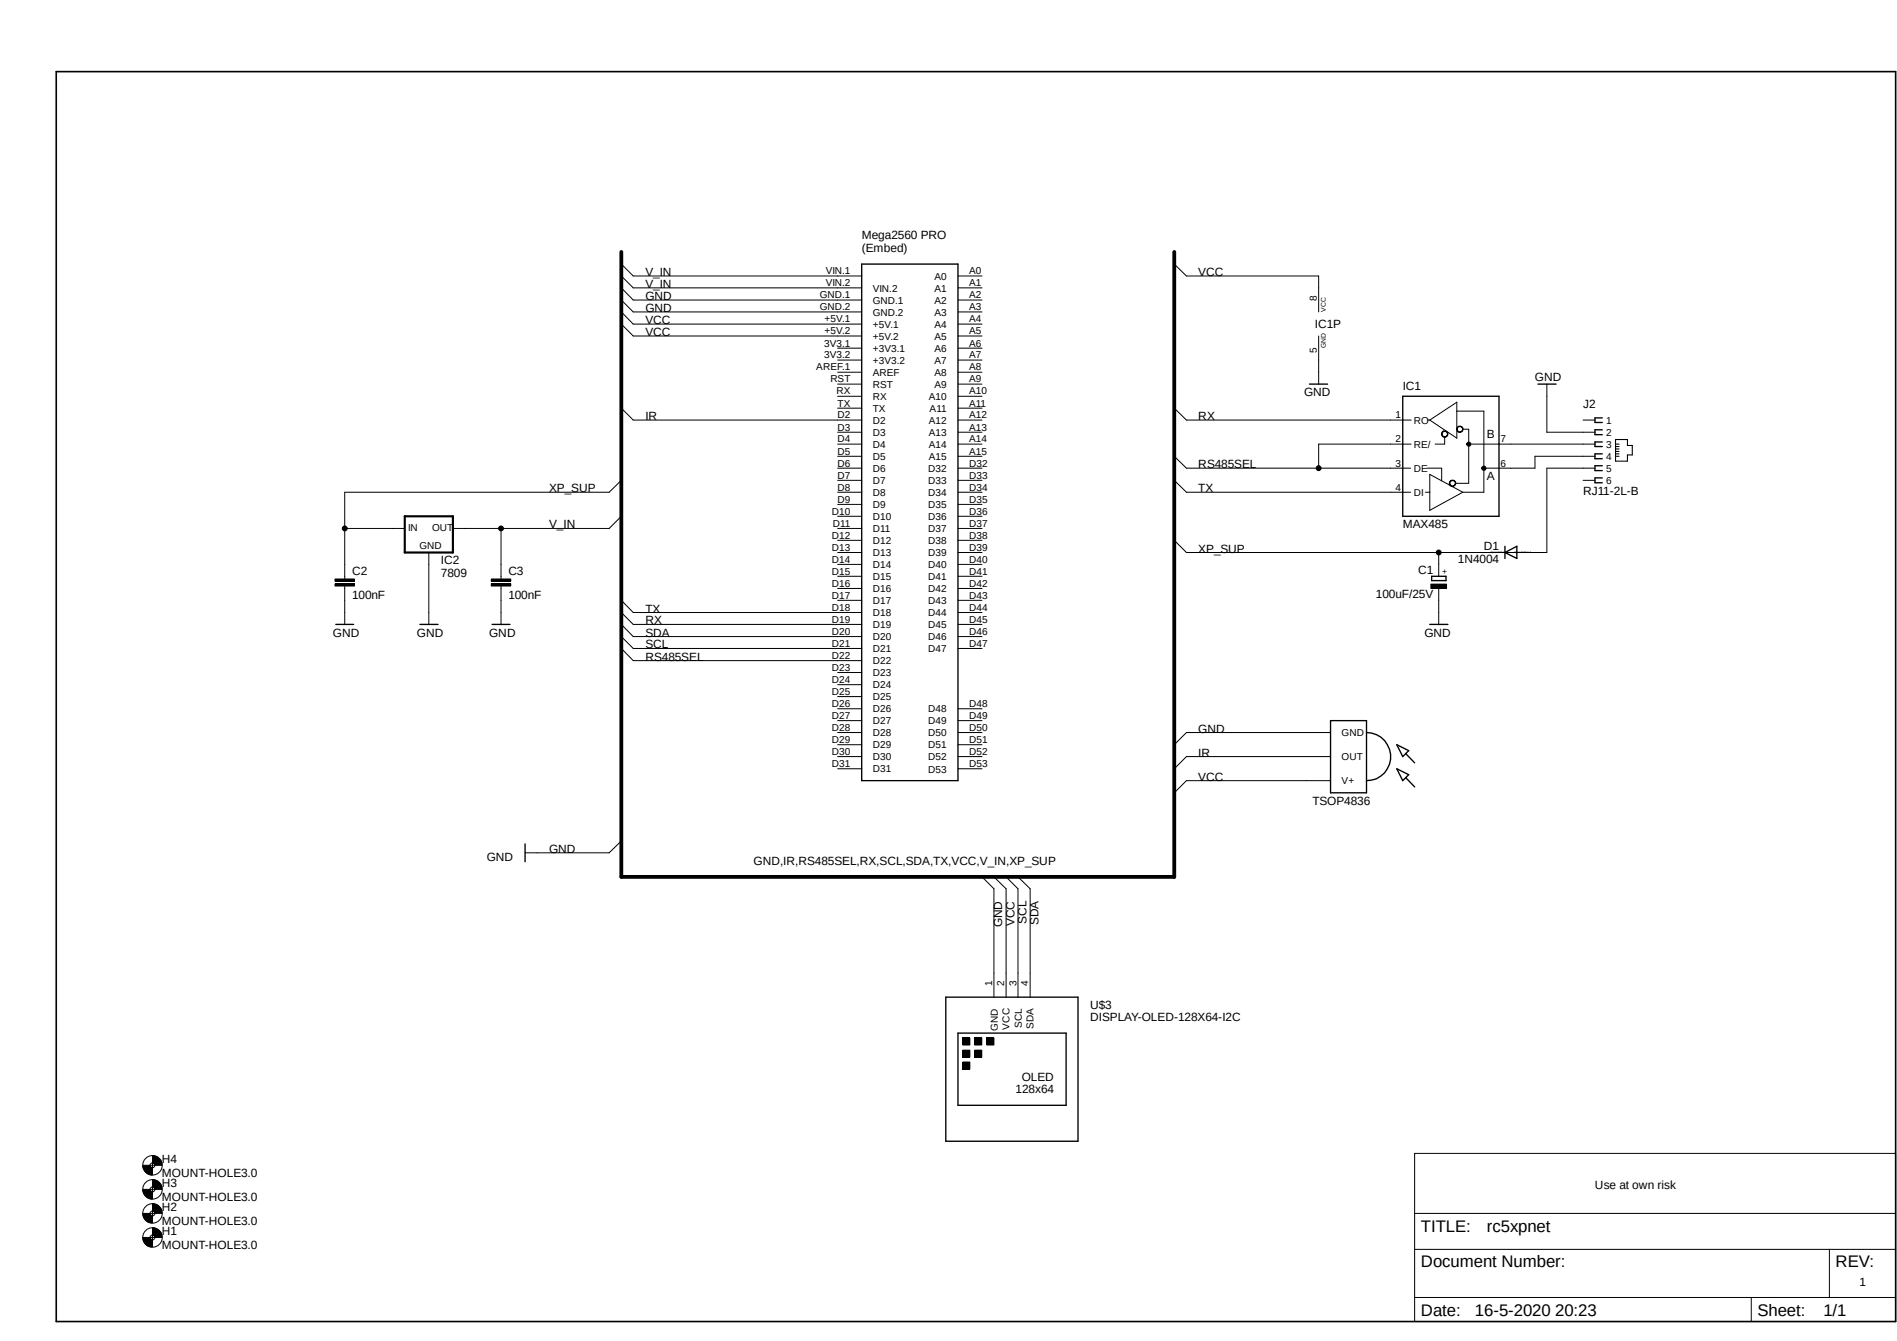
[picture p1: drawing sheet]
<svg xmlns="http://www.w3.org/2000/svg" width="297mm" height="210mm" viewBox="0 0 297 210" stroke-linecap="round" stroke-linejoin="round" font-family="sans-serif">
<path d="M8.4 11l288.7 196.4M297.1 11l-288.7 196.4" fill="none" stroke="#fff" stroke-width=".16"/>
<path d="M8.8 11.2h288v195.8h-288z" fill="none" stroke="#000" stroke-width=".25"/>
<g fill="none" stroke="#000" stroke-width=".16">
<path d="M97.3 41.4l1.8 1.8h35.8M97.3 43.2l1.8 1.9h35.8M97.3 45.1l1.8 1.9h35.8M97.3 47l1.8 1.9h35.8M97.3 48.9l1.8 1.9h35.8M97.3 50.8l1.8 1.8h35.8M131.1 54.5h3.8M131.1 56.4h3.8M131.1 58.3h3.8M150 43.2h3.8M150 45.1h3.8M150 47h3.8"/>
<path d="M150 48.9h3.8M150 50.8h3.8M150 52.6h3.8M150 54.5h3.8M150 56.4h3.8M150 58.3h3.8M183.9 41.4l1.9 1.8h20.7v5.7M206.5 52.6v7.6M97.3 75.2l-1.9 1.9h-41.4v13.5M97.3 63.9l1.8 1.9h35.8M131.1 69.6h3.8M131.1 73.3h3.8"/>
<path d="M131.1 77.1h3.8M131.1 67.7h3.8M131.1 71.5h3.8M131.1 75.2h3.8M131.1 60.2h3.8M131.1 62.1h3.8M131.1 63.9h3.8M131.1 79h3.8M150 69.6h3.8M150 73.3h3.8M150 77.1h3.8M150 65.8h3.8"/>
<path d="M150 67.7h3.8M150 71.5h3.8M150 75.2h3.8M150 60.2h3.8M150 62.1h3.8M150 63.9h3.8M150 79h3.8M183.9 71.5l1.9 1.8h35.1M183.9 75.2l1.9 1.9h35.1M183.9 63.9l1.9 1.9h35.1M220.9 69.6h-14.4v3.7M223.2 77.1h.7"/>
<path d="M223.4 73.3h2.3v2M223.5 65.8h.4M223.9 65.8l4.2-2.8v5.6zM223.9 74.3l5.1 2.8-5.1 2.8zM225.8 67.7a.52 .52 0 0 1 .6-.2 .52 .52 0 0 1 .3 .6l-.4 .4h-.3l-.2-.3-.1-.2h.1a.45 .45 0 0 1 .7-.4 .43 .43 0 0 1-.1 .8 .43 .43 0 0 1-.6-.4h-.1zM226.2 68.5v1.1h-1.5M227 75.4a.51 .51 0 0 1 .8 0 .51 .51 0 0 1-.3 .8l-.5-.2-.1-.3h.1a.45 .45 0 0 1 .7-.3 .44 .44 0 0 1 .1 .4 .44 .44 0 0 1-.3 .3h-.3l-.3-.4zM228.1 64.4h4.2v12.7h-3.3M228.1 66.9a.51 .51 0 0 1 .9 .1 .51 .51 0 0 1-.4 .7h-.3l-.3-.5 .4-.4 .5 .1 .1 .5-.4 .2h-.2l-.4-.4zM229 67.2h1v8.5h-2.1M229.7 69.3l.3-.1 .2 .1 .1 .3-.1 .2-.2 .1-.3-.1-.1-.2h.4h-.4zM230 69.6h19.7"/>
<path d="M232.1 73.1l.2-.1 .3 .1 .1 .2-.1 .3-.3 .1-.2-.1-.1-.3h.4h-.4zM242.2 60.2v7.5h7.5M247.9 65.8h1.8M247.9 75.2h1.8M249.7 71.5h-9.4v1.8h-8M249.7 73.3h-7.5v13.2h-56.4l-1.9-1.9M52.5 91.4h3v.4h-3zM52.5 90.7h3v.3h-3zM54 82.8h9.4M54 91.8v6M67.1 86.5v11.3M76.9 91.4h3.1v.4h-3.1z"/>
<path d="M76.9 90.7h3.1v.3h-3.1zM78.4 82.8v7.8M78.4 91.8v6M97.3 80.9l-1.9 1.9h-24.5M97.3 94l1.8 1.9h35.8M97.3 95.9l1.8 1.9h35.8M97.3 97.8l1.8 1.9h35.8M97.3 99.7l1.8 1.9h35.8M131.1 86.5h3.8M131.1 80.9h3.8M131.1 82.8h3.8M131.1 84.6h3.8"/>
<path d="M131.1 88.4h3.8M131.1 90.3h3.8M131.1 92.2h3.8M131.1 94h3.8M150 86.5h3.8M150 80.9h3.8M150 82.8h3.8M150 84.6h3.8M150 88.4h3.8M150 90.3h3.8M150 92.2h3.8M150 94h3.8"/>
<path d="M150 95.9h3.8M150 97.8h3.8M150 99.7h3.8M224 91.5h2.5v.7h-2.5zM225.3 86.5v3.8M225.3 92.2v5.6M97.3 101.6l1.8 1.9h35.8M131.1 114.7h3.8M131.1 118.5h3.8M131.1 105.3h3.8M131.1 107.2h3.8M131.1 109.1h3.8"/>
<path d="M131.1 111h3.8M131.1 112.9h3.8M131.1 116.6h3.8M150 114.7h3.8M150 118.5h3.8M150 101.6h3.8M150 111h3.8M150 112.9h3.8M150 116.6h3.8M208.3 114.7h-22.5l-1.9 1.9M208.3 118.5h-22.5l-1.9 1.9M97.3 131.7l-1.9 1.9h-13.2"/>
<path d="M131.1 120.4h3.8M150 120.4h3.8M153.8 137.3l1.8 1.9v17M155.6 137.3l1.9 1.9v17M157.5 137.3l1.9 1.9v17M159.4 137.3l1.9 1.9v17M208.3 122.3h-22.5l-1.9 1.9M150.7 162.6h1.1v1.1h-1.1zM150.7 164.5h1.1v1.1h-1.1zM150.7 166.3h1.1v1.1h-1.1zM152.6 162.6h1.1v1.1h-1.1zM152.6 164.5h1.1v1.1h-1.1z"/>
<path d="M154.5 162.6h1.1v1.1h-1.1zM22.4 193.8h1.1l.2 .3 .2 .1v1.1a1.45 1.45 0 0 1-1.5-1.5zM22.4 190h1.1l.2 .4h.2v1.1a1.45 1.45 0 0 1-1.5-1.5zM22.4 186.3h1.1l.2 .3h.2v1.2a1.52 1.52 0 0 1-1.5-1.5zM22.4 182.5h1.1l.2 .3 .2 .1v1.1a1.52 1.52 0 0 1-1.5-1.5zM23.5 190h.8M23.5 193.8h.8M23.5 186.3h.8M23.5 182.5h.8M23.9 182.1v.8M23.9 185.9v.7M23.9 189.7v.7"/>
<path d="M23.9 193.4v.8M23.9 192.3a1.45 1.45 0 0 1 1.5 1.5h-1.1l-.1-.2-.3-.2zM23.9 188.5a1.45 1.45 0 0 1 1.5 1.5h-1.1l-.1-.2-.3-.1zM23.9 184.7a1.45 1.45 0 0 1 1.5 1.6h-1.1l-.1-.2-.3-.2zM23.9 181a1.52 1.52 0 0 1 1.5 1.5h-1.1l-.3-.3-.1-.1zM221.5 180.6h75.3v26.4h-75.3zM221.5 195.7h75.3M221.5 190h75.3M286.4 195.7v7.5M221.5 203.2h75.3M274.2 203.2v3.8"/>
<circle cx="206.5" cy="73.3" r=".38"/>
<circle cx="54" cy="82.8" r=".38"/>
<circle cx="78.4" cy="82.8" r=".38"/>
<circle cx="225.3" cy="86.5" r=".38"/>
<circle cx="23.9" cy="190" r="1.53"/>
<circle cx="23.9" cy="186.3" r="1.53"/>
<circle cx="23.9" cy="193.8" r="1.53"/>
<circle cx="23.9" cy="182.5" r="1.53"/>
<circle cx="23.9" cy="190" r=".38"/>
<circle cx="23.9" cy="193.8" r=".38"/>
<circle cx="23.9" cy="186.3" r=".38"/>
<circle cx="23.9" cy="182.5" r=".38"/>
</g>
<g fill="none" stroke="#000" stroke-width=".21">
<path d="M134.9 41.4h15.1v80.9h-15.1zM205 60.2h2.9M219.6 62.1h15.1v18.8h-15.1zM240.8 60.2h2.8M250.9 65.4h-1.2v.8h1.2M250.9 67.3h-1.2v.8h1.2M250.9 69.2h-1.2v.7h1.2M250.9 71.1h-1.2v.7h1.2M250.9 72.9h-1.2v.8h1.2M250.9 74.8h-1.2v.8h1.2M52.6 97.8h2.8M65.7 97.8h2.9"/>
<path d="M77 97.8h2.8M223.9 97.8h2.8M224.2 90.3h2.2v.6h-2.2zM235.6 86.5l1.9-.9v1.9zM235.6 85.6v1.9M208.3 112.9h5.7v11.3h-5.7zM214 114.7a3.8 3.8 0 0 1 3.7 3.8 3.8 3.8 0 0 1-3.7 3.8M218.7 116.6l1.9 1-1 .9zM220.1 118l1.4 1.5M82.2 132.2v2.8M218.7 120.4l1.9 .9-1 1zM220.1 121.8l1.4 1.4"/>
<path d="M148.1 156.2h20.7v22.5h-20.7zM150 161.8h16.9v11.3h-16.9z"/>
</g>
<g fill="#000">
<path d="M225.8 67.7a.52 .52 0 0 1 .6-.2 .52 .52 0 0 1 .3 .6l-.4 .4h-.3l-.2-.3-.1-.2h.1a.45 .45 0 0 1 .7-.4 .43 .43 0 0 1-.1 .8 .43 .43 0 0 1-.6-.4h-.1z" fill-rule="evenodd"/>
<path d="M227 75.4a.51 .51 0 0 1 .8 0 .51 .51 0 0 1-.3 .8l-.5-.2-.1-.3h.1a.45 .45 0 0 1 .7-.3 .44 .44 0 0 1 .1 .4 .44 .44 0 0 1-.3 .3h-.3l-.3-.4z" fill-rule="evenodd"/>
<path d="M228.1 66.9a.51 .51 0 0 1 .9 .1 .51 .51 0 0 1-.4 .7h-.3l-.3-.5 .4-.4 .5 .1 .1 .5-.4 .2h-.2l-.4-.4z" fill-rule="evenodd"/>
<path d="M229.7 69.3l.3-.1 .2 .1 .1 .3-.1 .2-.2 .1-.3-.1-.1-.2h.4h-.4z" fill-rule="evenodd"/>
<path d="M232.1 73.1l.2-.1 .3 .1 .1 .2-.1 .3-.3 .1-.2-.1-.1-.3h.4h-.4z" fill-rule="evenodd"/>
<path d="M224 91.5h2.5v.7h-2.5z" fill-rule="evenodd"/>
<path d="M150.7 162.6h1.1v1.1h-1.1z" fill-rule="evenodd"/>
<path d="M150.7 164.5h1.1v1.1h-1.1z" fill-rule="evenodd"/>
<path d="M150.7 166.3h1.1v1.1h-1.1z" fill-rule="evenodd"/>
<path d="M152.6 162.6h1.1v1.1h-1.1z" fill-rule="evenodd"/>
<path d="M152.6 164.5h1.1v1.1h-1.1z" fill-rule="evenodd"/>
<path d="M154.5 162.6h1.1v1.1h-1.1z" fill-rule="evenodd"/>
<path d="M22.4 193.8h1.1l.2 .3 .2 .1v1.1a1.45 1.45 0 0 1-1.5-1.5z" fill-rule="evenodd"/>
<path d="M22.4 190h1.1l.2 .4h.2v1.1a1.45 1.45 0 0 1-1.5-1.5z" fill-rule="evenodd"/>
<path d="M22.4 186.3h1.1l.2 .3h.2v1.2a1.52 1.52 0 0 1-1.5-1.5z" fill-rule="evenodd"/>
<path d="M22.4 182.5h1.1l.2 .3 .2 .1v1.1a1.52 1.52 0 0 1-1.5-1.5z" fill-rule="evenodd"/>
<path d="M23.9 192.3a1.45 1.45 0 0 1 1.5 1.5h-1.1l-.1-.2-.3-.2z" fill-rule="evenodd"/>
<path d="M23.9 188.5a1.45 1.45 0 0 1 1.5 1.5h-1.1l-.1-.2-.3-.1z" fill-rule="evenodd"/>
<path d="M23.9 184.7a1.45 1.45 0 0 1 1.5 1.6h-1.1l-.1-.2-.3-.2z" fill-rule="evenodd"/>
<path d="M23.9 181a1.52 1.52 0 0 1 1.5 1.5h-1.1l-.3-.3-.1-.1z" fill-rule="evenodd"/>
<circle cx="206.5" cy="73.3" r=".38"/>
<circle cx="54" cy="82.8" r=".38"/>
<circle cx="78.4" cy="82.8" r=".38"/>
<circle cx="225.3" cy="86.5" r=".38"/>
</g>
<path d="M252.9 68.8h1.9v1h.8v1.4h-.8v1h-1.9zM252.9 69.6h.6M252.9 69.9h.6M252.9 70.3h.6M252.9 70.7h.6M252.9 71.1h.6M252.9 71.5h.6" fill="none" stroke="#000" stroke-width=".17"/>
<path d="M52.5 91.6h3M52.5 90.8h3M63.4 80.9h7.5v5.6h-7.5zM76.9 91.6h3.1M76.9 90.8h3.1" fill="none" stroke="#000" stroke-width=".34"/>
<path d="M97.3 39.5v97.8h86.6v-97.8" fill="none" stroke="#000" stroke-width=".59"/>
<g font-size="2.6">
<text x="222.5" y="192.9">TITLE:</text>
<text x="232.8" y="192.9">rc5xpnet</text>
<text x="222.5" y="198.5">Document Number:</text>
<text x="287.4" y="198.5">REV:</text>
<text x="222.5" y="206">Date:</text>
<text x="230.9" y="206">16-5-2020 20:23</text>
<text x="275.2" y="206">Sheet:</text>
<text x="285.5" y="206">1/1</text>
</g>
<g font-size="1.9">
<text x="134.9" y="37.5">Mega2560 PRO</text>
<text x="134.9" y="39.5">(Embed)</text>
<text x="101" y="47">GND</text>
<text x="101" y="45.1">V_IN</text>
<text x="101" y="43.2">V_IN</text>
<text x="187.6" y="43.2">VCC</text>
<text x="101" y="50.8">VCC</text>
<text x="101" y="52.6">VCC</text>
<text x="101" y="48.9">GND</text>
<text x="205.9" y="51.3">IC1P</text>
<text x="240.3" y="59.6">GND</text>
<text x="101" y="65.8">IR</text>
<text x="187.6" y="65.8">RX</text>
<text x="204.2" y="62.1">GND</text>
<text x="219.6" y="61.1">IC1</text>
<text x="247.9" y="63.9">J2</text>
<text x="232.8" y="68.6">B</text>
<text x="86" y="77.1">XP_SUP</text>
<text x="187.6" y="77.1">TX</text>
<text x="187.6" y="73.3">RS485SEL</text>
<text x="232.8" y="75.2">A</text>
<text x="247.9" y="77.5">RJ11-2L-B</text>
<text x="86" y="82.8">V_IN</text>
<text x="219.6" y="82.8">MAX485</text>
<text x="69" y="88.4">IC2</text>
<text x="187.6" y="86.5">XP_SUP</text>
<text x="222" y="89.9">C1</text>
<text x="228.3" y="88.2">1N4004</text>
<text x="232.3" y="86.1">D1</text>
<text x="55.1" y="93.8">100nF</text>
<text x="55.1" y="90">C2</text>
<text x="69" y="90.3">7809</text>
<text x="79.6" y="93.8">100nF</text>
<text x="79.6" y="90">C3</text>
<text x="101" y="95.9">TX</text>
<text x="215.4" y="93.7">100uF/25V</text>
<text x="52.1" y="99.7">GND</text>
<text x="65.3" y="99.7">GND</text>
<text x="76.6" y="99.7">GND</text>
<text x="101" y="101.6">SCL</text>
<text x="101" y="97.8">RX</text>
<text x="101" y="99.7">SDA</text>
<text x="223" y="99.7">GND</text>
<text x="101" y="103.5">RS485SEL</text>
<text x="187.6" y="114.7">GND</text>
<text x="187.6" y="118.5">IR</text>
<text x="187.6" y="122.3">VCC</text>
<text x="205.5" y="126">TSOP4836</text>
<text x="76.2" y="134.9">GND</text>
<text x="86" y="133.6">GND</text>
<text x="118" y="135.5">GND,IR,RS485SEL,RX,SCL,SDA,TX,VCC,V_IN,XP_SUP</text>
<text x="156.9" y="145.2" transform="rotate(-90 156.9 145.2)">GND</text>
<text x="158.8" y="145" transform="rotate(-90 158.8 145)">VCC</text>
<text x="160.7" y="144.7" transform="rotate(-90 160.7 144.7)">SCL</text>
<text x="162.6" y="144.9" transform="rotate(-90 162.6 144.9)">SDA</text>
<text x="170.7" y="159.9">DISPLAY-OLED-128X64-I2C</text>
<text x="170.7" y="158">U$3</text>
<text x="159" y="171.2">128x64</text>
<text x="160" y="169.3">OLED</text>
<text x="25.4" y="184.3">MOUNT-HOLE3.0</text>
<text x="25.4" y="185.8">H3</text>
<text x="25.4" y="182.1">H4</text>
<text x="25.4" y="191.9">MOUNT-HOLE3.0</text>
<text x="25.4" y="188.1">MOUNT-HOLE3.0</text>
<text x="25.4" y="189.6">H2</text>
<text x="249.7" y="186.3">Use at own risk</text>
<text x="25.4" y="195.6">MOUNT-HOLE3.0</text>
<text x="25.4" y="193.4">H1</text>
<text x="291.1" y="201.3">1</text>
</g>
<g font-size="1.6">
<text x="128.4" y="46.7">GND.1</text>
<text x="129.3" y="43">VIN.1</text>
<text x="129.3" y="44.8">VIN.2</text>
<text x="136.7" y="45.7">VIN.2</text>
<text x="136.7" y="47.5">GND.1</text>
<text x="146.3" y="47.6">A2</text>
<text x="146.3" y="45.7">A1</text>
<text x="146.3" y="43.8">A0</text>
<text x="151.7" y="46.7">A2</text>
<text x="151.7" y="44.8">A1</text>
<text x="151.7" y="43">A0</text>
<text x="206.2" y="47.1" transform="rotate(-90 206.2 47.1)">8</text>
<text x="128.4" y="48.6">GND.2</text>
<text x="129.1" y="50.5">+5V.1</text>
<text x="129.1" y="52.4">+5V.2</text>
<text x="136.7" y="49.4">GND.2</text>
<text x="136.7" y="51.3">+5V.1</text>
<text x="136.7" y="53.2">+5V.2</text>
<text x="146.3" y="53.2">A5</text>
<text x="146.3" y="51.3">A4</text>
<text x="146.3" y="49.4">A3</text>
<text x="151.7" y="52.4">A5</text>
<text x="151.7" y="50.5">A4</text>
<text x="151.7" y="48.6">A3</text>
<text x="127.8" y="58">AREF.1</text>
<text x="129" y="54.3">3V3.1</text>
<text x="129" y="56.1">3V3.2</text>
<text x="130" y="59.9">RST</text>
<text x="136.7" y="55.1">+3V3.1</text>
<text x="136.7" y="57">+3V3.2</text>
<text x="136.7" y="58.8">AREF</text>
<text x="146.3" y="58.8">A8</text>
<text x="146.3" y="57">A7</text>
<text x="146.3" y="55.1">A6</text>
<text x="151.7" y="59.9">A9</text>
<text x="151.7" y="58">A8</text>
<text x="151.7" y="56.1">A7</text>
<text x="151.7" y="54.3">A6</text>
<text x="206.2" y="55.2" transform="rotate(-90 206.2 55.2)">5</text>
<text x="131" y="61.8">RX</text>
<text x="131.1" y="63.7">TX</text>
<text x="131.1" y="65.5">D2</text>
<text x="136.7" y="60.7">RST</text>
<text x="136.7" y="62.6">RX</text>
<text x="136.7" y="64.5">TX</text>
<text x="145.4" y="62.6">A10</text>
<text x="145.5" y="64.5">A11</text>
<text x="146.3" y="60.7">A9</text>
<text x="151.7" y="65.5">A12</text>
<text x="151.7" y="63.7">A11</text>
<text x="151.7" y="61.8">A10</text>
<text x="218.5" y="65.5">1</text>
<text x="131.1" y="67.4">D3</text>
<text x="131.1" y="69.3">D4</text>
<text x="131.1" y="71.2">D5</text>
<text x="136.7" y="66.4">D2</text>
<text x="136.7" y="68.2">D3</text>
<text x="136.7" y="70.1">D4</text>
<text x="145.4" y="70.1">A14</text>
<text x="145.4" y="68.3">A13</text>
<text x="145.4" y="66.4">A12</text>
<text x="151.7" y="71.2">A15</text>
<text x="151.7" y="69.3">A14</text>
<text x="151.7" y="67.4">A13</text>
<text x="218.5" y="69.3">2</text>
<text x="221.4" y="66.4">RO</text>
<text x="221.4" y="70.1">RE/</text>
<text x="234.9" y="69.3">7</text>
<text x="251.5" y="66.4">1</text>
<text x="251.5" y="68.2">2</text>
<text x="251.5" y="70.1">3</text>
<text x="131.1" y="73.1">D6</text>
<text x="131.1" y="75">D7</text>
<text x="131.1" y="76.8">D8</text>
<text x="136.7" y="72">D5</text>
<text x="136.7" y="73.9">D6</text>
<text x="136.7" y="75.8">D7</text>
<text x="136.7" y="77.7">D8</text>
<text x="145.3" y="77.7">D34</text>
<text x="145.3" y="75.8">D33</text>
<text x="145.3" y="73.9">D32</text>
<text x="145.4" y="72.1">A15</text>
<text x="151.7" y="76.8">D34</text>
<text x="151.7" y="75">D33</text>
<text x="151.7" y="73.1">D32</text>
<text x="218.5" y="73.1">3</text>
<text x="218.5" y="76.8">4</text>
<text x="221.4" y="73.9">DE</text>
<text x="221.4" y="77.7">DI</text>
<text x="234.9" y="73.1">6</text>
<text x="251.5" y="72">4</text>
<text x="251.5" y="73.9">5</text>
<text x="251.5" y="75.8">6</text>
<text x="63.9" y="83.2">IN</text>
<text x="67.7" y="83.2">OUT</text>
<text x="130.3" y="80.6">D10</text>
<text x="130.4" y="82.5">D11</text>
<text x="131.1" y="78.7">D9</text>
<text x="136.7" y="79.5">D9</text>
<text x="136.7" y="81.4">D10</text>
<text x="136.7" y="83.3">D11</text>
<text x="145.3" y="83.3">D37</text>
<text x="145.3" y="81.4">D36</text>
<text x="145.3" y="79.5">D35</text>
<text x="151.7" y="82.5">D37</text>
<text x="151.7" y="80.6">D36</text>
<text x="151.7" y="78.7">D35</text>
<text x="65.7" y="85.9">GND</text>
<text x="130.3" y="84.4">D12</text>
<text x="130.3" y="86.2">D13</text>
<text x="130.3" y="88.1">D14</text>
<text x="136.7" y="85.2">D12</text>
<text x="136.7" y="87.1">D13</text>
<text x="136.7" y="88.9">D14</text>
<text x="145.3" y="89">D40</text>
<text x="145.3" y="87.1">D39</text>
<text x="145.3" y="85.2">D38</text>
<text x="151.7" y="88.1">D40</text>
<text x="151.7" y="86.2">D39</text>
<text x="151.7" y="84.4">D38</text>
<text x="130.3" y="90">D15</text>
<text x="130.3" y="91.9">D16</text>
<text x="130.3" y="93.8">D17</text>
<text x="130.3" y="95.7">D18</text>
<text x="136.7" y="90.8">D15</text>
<text x="136.7" y="92.7">D16</text>
<text x="136.7" y="94.6">D17</text>
<text x="145.3" y="94.6">D43</text>
<text x="145.3" y="92.8">D42</text>
<text x="145.3" y="90.8">D41</text>
<text x="151.7" y="95.7">D44</text>
<text x="151.7" y="93.8">D43</text>
<text x="151.7" y="91.9">D42</text>
<text x="151.7" y="90">D41</text>
<text x="130.3" y="97.5">D19</text>
<text x="130.3" y="99.4">D20</text>
<text x="130.3" y="101.3">D21</text>
<text x="136.7" y="96.5">D18</text>
<text x="136.7" y="98.4">D19</text>
<text x="136.7" y="100.2">D20</text>
<text x="145.3" y="100.2">D46</text>
<text x="145.3" y="98.4">D45</text>
<text x="145.3" y="96.5">D44</text>
<text x="151.7" y="101.3">D47</text>
<text x="151.7" y="99.4">D46</text>
<text x="151.7" y="97.5">D45</text>
<text x="130.3" y="103.2">D22</text>
<text x="130.3" y="105.1">D23</text>
<text x="130.3" y="106.9">D24</text>
<text x="136.7" y="102.2">D21</text>
<text x="136.7" y="104">D22</text>
<text x="136.7" y="105.9">D23</text>
<text x="136.7" y="107.8">D24</text>
<text x="145.3" y="102.2">D47</text>
<text x="130.3" y="108.8">D25</text>
<text x="130.3" y="110.7">D26</text>
<text x="130.3" y="112.6">D27</text>
<text x="136.7" y="109.6">D25</text>
<text x="136.7" y="111.5">D26</text>
<text x="136.7" y="113.4">D27</text>
<text x="145.3" y="113.5">D49</text>
<text x="145.3" y="111.5">D48</text>
<text x="151.7" y="112.6">D49</text>
<text x="151.7" y="110.7">D48</text>
<text x="130.3" y="114.5">D28</text>
<text x="130.3" y="116.4">D29</text>
<text x="130.3" y="118.2">D30</text>
<text x="136.7" y="115.3">D28</text>
<text x="136.7" y="117.2">D29</text>
<text x="136.7" y="119.1">D30</text>
<text x="145.3" y="119.1">D52</text>
<text x="145.3" y="117.2">D51</text>
<text x="145.3" y="115.3">D50</text>
<text x="151.7" y="118.2">D52</text>
<text x="151.7" y="116.4">D51</text>
<text x="151.7" y="114.5">D50</text>
<text x="210.1" y="115.3">GND</text>
<text x="210.1" y="119.1">OUT</text>
<text x="130.3" y="120.1">D31</text>
<text x="136.7" y="120.9">D31</text>
<text x="145.3" y="121">D53</text>
<text x="151.7" y="120.1">D53</text>
<text x="210.1" y="122.9">V+</text>
<text x="155.4" y="154.4" transform="rotate(-90 155.4 154.4)">1</text>
<text x="157.2" y="154.4" transform="rotate(-90 157.2 154.4)">2</text>
<text x="159.1" y="154.4" transform="rotate(-90 159.1 154.4)">3</text>
<text x="161" y="154.4" transform="rotate(-90 161 154.4)">4</text>
<text x="156.2" y="161.4" transform="rotate(-90 156.2 161.4)">GND</text>
<text x="158.1" y="161.2" transform="rotate(-90 158.1 161.2)">VCC</text>
<text x="160" y="161" transform="rotate(-90 160 161)">SCL</text>
<text x="161.8" y="161.2" transform="rotate(-90 161.8 161.2)">SDA</text>
</g>
<text font-size="1.3" x="226.7" y="90" transform="rotate(-90 226.7 90)">+</text>
<g font-size="1.1">
<text x="207.6" y="48.9" transform="rotate(-90 207.6 48.9)">VCC</text>
<text x="207.6" y="54.5" transform="rotate(-90 207.6 54.5)">GND</text>
</g>
<g font-size=".4">
<text x="233.3" y="86.7">SpiceOrder 2</text>
<text x="237.1" y="86.7">SpiceOrder 1</text>
</g>
</svg>
